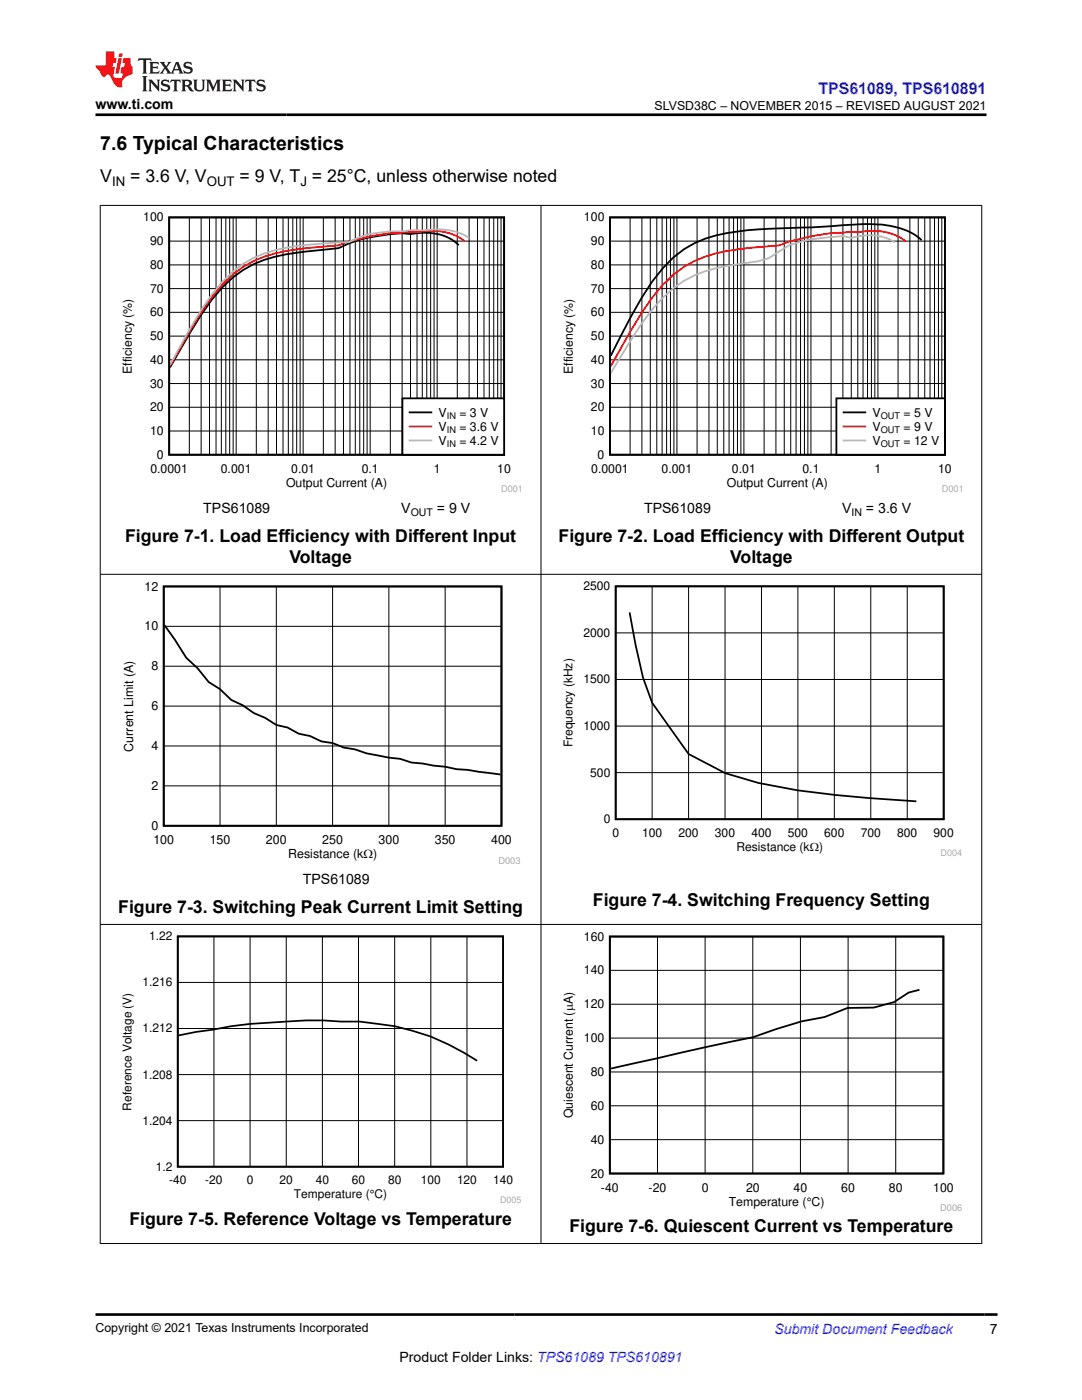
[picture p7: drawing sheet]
<svg xmlns="http://www.w3.org/2000/svg" width="216mm" height="279mm" viewBox="0 0 216 279" stroke-linecap="round" stroke-linejoin="round" font-family="sans-serif">
<path d="M33.8 43.4h66.8v47.4h-66.8zM91.5 48.9a9.6 9.6 0 0 0-8.3-2.4l-1.3 .2a28.4 28.4 0 0 0-12.3 1.9l-2.1 .9-4.2 .5a38.4 38.4 0 0 0-12.7 2.7 22.7 22.7 0 0 0-8.4 7.2 132.9 132.9 0 0 0-8.3 13.4" fill="none" stroke="#000" stroke-width=".36"/>
<g fill="none" stroke="#000" stroke-width=".2">
<path d="M33.8 57.6h66.8M33.8 52.9h66.8M33.8 48.1h66.8M37.8 43.4v47.4M40.1 43.4v47.4M41.8 43.4v47.4M43.1 43.4v47.4M44.2 43.4v47.4M45.1 43.4v47.4M45.8 43.4v47.4M46.5 43.4v47.4M47.1 43.4v47.4"/>
<path d="M51.1 43.4v47.4M53.5 43.4v47.4M55.2 43.4v47.4M56.5 43.4v47.4M57.5 43.4v47.4M58.4 43.4v47.4M59.2 43.4v47.4M59.9 43.4v47.4M60.5 43.4v47.4M64.5 43.4v47.4M66.9 43.4v47.4M68.5 43.4v47.4"/>
<path d="M69.8 43.4v47.4M70.9 43.4v47.4M71.8 43.4v47.4M72.6 43.4v47.4M73.3 43.4v47.4M73.9 43.4v47.4M77.9 43.4v47.4M80.2 43.4v47.4M81.9 43.4v47.4M83.2 43.4v47.4M84.3 43.4v47.4M85.2 43.4v47.4"/>
<path d="M85.9 43.4v47.4M86.6 43.4v47.4M87.2 43.4v47.4M91.2 43.4v47.4M93.6 43.4v47.4M95.3 43.4v47.4M96.6 43.4v47.4M97.6 43.4v47.4M98.5 43.4v47.4M99.3 43.4v47.4M100 43.4v47.4M33.8 76.5h66.8"/>
<path d="M33.8 71.8h66.8M33.8 67.1h66.8M33.8 62.3h66.8M33.8 86h66.8M33.8 81.3h66.8"/>
</g>
<path d="M92.8 48.2a10.1 10.1 0 0 0-7.6-2.1l-5 .3a39.3 39.3 0 0 0-12.7 2.6l-4.2 .3a37.1 37.1 0 0 0-12.7 2.8 22.9 22.9 0 0 0-8.4 7.3 131.2 131.2 0 0 0-8.3 13.7" fill="none" stroke="#f00" stroke-width=".36"/>
<path d="M93.6 47.5a11.9 11.9 0 0 0-8.4-1.6l-3.3 .1-1.7 .2a18.2 18.2 0 0 0-10.6 2.1l-6.3 .4a35.8 35.8 0 0 0-12.7 2.8 22.9 22.9 0 0 0-8.4 7.4 131.2 131.2 0 0 0-8.3 13.9" fill="none" stroke="#b8b8b8" stroke-width=".36"/>
<path d="M80.3 79.5h20.3v11.3h-20.3z" fill-rule="evenodd" fill="#fff"/>
<path d="M80.3 79.5h20.3v11.3h-20.3zM81.7 82.3h4.4" fill="none" stroke="#000" stroke-width=".36"/>
<path d="M81.7 85.1h4.4" fill="none" stroke="#f00" stroke-width=".36"/>
<path d="M81.7 87.9h4.4" fill="none" stroke="#b8b8b8" stroke-width=".36"/>
<path d="M111.9 42.4h80.1v55.9h-80.1z" fill-rule="evenodd" fill="#fff"/>
<path d="M121.7 43.4h66.8v47.4h-66.8zM183.9 47.9l-.1-.1a13.2 13.2 0 0 0-8.6-3 49.4 49.4 0 0 0-9.4 .3l-4 .3a119.8 119.8 0 0 0-16.9 1.1 20.3 20.3 0 0 0-12.6 7 66.6 66.6 0 0 0-8.5 13.7l-1.9 3.8" fill="none" stroke="#000" stroke-width=".36"/>
<g fill="none" stroke="#000" stroke-width=".2">
<path d="M121.7 57.6h66.9M121.7 52.9h66.9M121.7 48.1h66.9M125.7 43.4v47.4M128.1 43.4v47.4M129.8 43.4v47.4M131.1 43.4v47.4M132.1 43.4v47.4M133 43.4v47.4M133.8 43.4v47.4M134.5 43.4v47.4M135.1 43.4v47.4"/>
<path d="M139.1 43.4v47.4M141.5 43.4v47.4M143.1 43.4v47.4M144.4 43.4v47.4M145.5 43.4v47.4M146.4 43.4v47.4M147.2 43.4v47.4M147.8 43.4v47.4M148.4 43.4v47.4M152.5 43.4v47.4M154.8 43.4v47.4M156.5 43.4v47.4"/>
<path d="M157.8 43.4v47.4M158.8 43.4v47.4M159.7 43.4v47.4M160.5 43.4v47.4M161.2 43.4v47.4M161.8 43.4v47.4M165.8 43.4v47.4M168.2 43.4v47.4M169.9 43.4v47.4M171.2 43.4v47.4M172.2 43.4v47.4M173.1 43.4v47.4"/>
<path d="M173.9 43.4v47.4M174.6 43.4v47.4M175.2 43.4v47.4M179.2 43.4v47.4M181.6 43.4v47.4M183.2 43.4v47.4M184.5 43.4v47.4M185.6 43.4v47.4M186.5 43.4v47.4M187.3 43.4v47.4M187.9 43.4v47.4M121.7 76.5h66.9"/>
<path d="M121.7 71.8h66.9M121.7 67.1h66.9M121.7 62.3h66.9M121.7 86h66.9M121.7 81.3h66.9"/>
</g>
<path d="M180.7 48.2a10.1 10.1 0 0 0-7.6-2.1l-4.9 .3a39.3 39.3 0 0 0-12.7 2.6l-4.2 .3a37.1 37.1 0 0 0-12.7 2.8 22.9 22.9 0 0 0-8.5 7.3 131.2 131.2 0 0 0-8.2 13.7" fill="none" stroke="#f00" stroke-width=".36"/>
<path d="M178.6 48.4a10.2 10.2 0 0 0-8.7-.9l-1.7-.4a34.1 34.1 0 0 0-10.6 1.8l-4.2 2.6-2.1 .6-2.2 .3a31.7 31.7 0 0 0-12.6 3.6 28 28 0 0 0-8.5 8.6l-6.1 9.9" fill="none" stroke="#b8b8b8" stroke-width=".36"/>
<path d="M166.9 79.5h21.6v11.3h-21.6z" fill-rule="evenodd" fill="#fff"/>
<path d="M166.9 79.5h21.6v11.3h-21.6zM168.3 82.3h4.4" fill="none" stroke="#000" stroke-width=".36"/>
<path d="M168.3 85.1h4.4" fill="none" stroke="#f00" stroke-width=".36"/>
<path d="M168.3 87.9h4.4" fill="none" stroke="#b8b8b8" stroke-width=".36"/>
<path d="M24.2 116h79.6v56.4h-79.6z" fill-rule="evenodd" fill="#fff"/>
<path d="M32.7 117h67.4v47.8h-67.4zM32.8 124.8l2.1 2.9 2.3 3.6 2.2 2 2.2 2.8 2.3 1.4 2.2 2.2 2.3 1 2.2 1.6 2.3 .9 2.2 1.5 2.3 .5 2.2 1.2 2.3 .5 2.2 1.1 2.3 .3 2.2 .9 2.3 .4 2.2 .7 4.5 .9 2.2 .2 2.3 .8 6.7 .8 2.3 .5 2.2 .1 6.6 1" fill="none" stroke="#000" stroke-width=".36"/>
<path d="M43.9 117v47.8M55.1 117v47.8M66.4 117v47.8M77.6 117v47.8M88.8 117v47.8M32.7 133h67.4M32.7 125h67.4M32.7 156.8h67.4M32.7 148.9h67.4M32.7 140.9h67.4" fill="none" stroke="#000" stroke-width=".2"/>
<path d="M111.9 116h80.1v54.9h-80.1z" fill-rule="evenodd" fill="#fff"/>
<path d="M122.9 117h65.4v46.5h-65.4zM125.6 122.2l1.2 6.6 1.5 6.4 1.8 5.1 7.3 10.2 7.3 3.8 6.7 2 7.7 1.4 7.7 1 16 1.2" fill="none" stroke="#000" stroke-width=".35"/>
<path d="M130.1 117v46.5M137.4 117v46.5M144.7 117v46.5M151.9 117v46.5M159.2 117v46.5M166.5 117v46.5M173.8 117v46.5M181 117v46.5M122.9 135.6h65.4M122.9 126.3h65.4M122.9 154.2h65.4M122.9 144.9h65.4" fill="none" stroke="#000" stroke-width=".2"/>
<path d="M24 185.9h80v54.2h-80z" fill-rule="evenodd" fill="#fff"/>
<path d="M35.5 186.9h64.9v45.9h-64.9zM35.7 206.6l3.4-.6 3.4-.5a82.2 82.2 0 0 1 14.7-1.6l3.8-.3h3.5l3.5 .3a46.9 46.9 0 0 1 27.2 7.8" fill="none" stroke="#000" stroke-width=".35"/>
<path d="M35.5 196.1h64.9M42.7 186.9v45.9M49.9 186.9v45.9M57.1 186.9v45.9M64.3 186.9v45.9M71.5 186.9v45.9M78.8 186.9v45.9M86 186.9v45.9M93.2 186.9v45.9M35.5 214.5h64.9M35.5 205.3h64.9M35.5 223.6h64.9" fill="none" stroke="#000" stroke-width=".2"/>
<path d="M111.9 185.9h80.1v55.8h-80.1z" fill-rule="evenodd" fill="#fff"/>
<path d="M121.7 186.9h66.5v47.3h-66.5zM183.5 197.5l-2.2 .6-2.9 1.9-4 1.1-5.3 .1-4.5 1.8-4.6 .8-5.1 1.6-4.6 1.6-9.6 2-18.8 4.2" fill="none" stroke="#000" stroke-width=".36"/>
<g fill="none" stroke="#000" stroke-width=".2">
<path d="M19.9 41h176.1M20 40.9v207.3M107.9 40.9v207.3M195.9 40.9v207.3M19.9 114.6h176.1M19.9 184.5h176.1M121.7 193.7h66.6M131.2 186.9v47.3M140.7 186.9v47.3M150.2 186.9v47.3M159.7 186.9v47.3M169.2 186.9v47.3"/>
<path d="M178.7 186.9v47.3M121.7 213.9h66.6M121.7 207.2h66.6M121.7 200.4h66.6M121.7 227.4h66.6M121.7 220.7h66.6M19.9 248.2h176.1"/>
</g>
<path d="M27.7 11.6l-.2 .6 .5-.2h.6v.1v2.2l-.2 .4h1l-.2-.4v-2.2v-.1h.5l.5 .2-.1-.6zM29.8 12.4l.2 .3v1.6l-.2 .4h1.9l.1-.6a1.08 1.08 0 0 1-1.3 .2v-.7h.6l.4 .2v-.7l-.4 .2h-.6v-.5l.2-.2a1 1 0 0 1 1 .3l-.1-.5zM31.8 12.4l1 1.1-1 1.2h.9l-.2-.2 .4-.8 .5 .8-.2 .2h1.6l-.2-.2 .1-.5h1l.1 .5-.1 .2h.9l-.2-.4-.8-1.9h-.5l-1 2.1-.8-1.1 .9-1h-.8l.2 .2-.5 .6-.3-.6 .1-.2zM35.2 12.8l.4 1h-.8zM36.8 12.5a.65 .65 0 0 0-.2 .7 .65 .65 0 0 0 .6 .5l.7 .1 .1 .3a.79 .79 0 0 1-.7 .4 .79 .79 0 0 1-.7-.5l.1 .7 .2-.1a.93 .93 0 0 0 1.1 0 .93 .93 0 0 0 .4-.9 1.46 1.46 0 0 0-1.2-.6l-.1-.3a1.09 1.09 0 0 1 1.2 .2l-.2-.6-.1 .1-.6-.2zM28.4 15.2l.2 .4v2.2l-.2 .4h1l-.2-.4v-2.2l.2-.4zM29.6 15.9l.2 .4v1.5l-.2 .4h.8l-.3-.4v-1.3l1.7 1.8v-2l.2-.4h-.8l.2 .2 .1 1.1-1.2-1.3zM32.3 16a.65 .65 0 0 0-.2 .8 .65 .65 0 0 0 .7 .4l.6 .2 .1 .2a.79 .79 0 0 1-.7 .4 .79 .79 0 0 1-.7-.5l.1 .7 .2-.1a.93 .93 0 0 0 1.1 .1 .93 .93 0 0 0 .4-1 1.46 1.46 0 0 0-1.2-.5l-.1-.4a1.09 1.09 0 0 1 1.2 .2l-.2-.6-.1 .1-.6-.1zM34.1 15.9l-.1 .6a.63 .63 0 0 1 .7-.3l.1 1.6-.3 .4h1l-.2-.4v-1.6a.66 .66 0 0 1 .8 .3l-.1-.6zM36.2 15.9l.2 .4v1.5l-.2 .4h.9l-.2-.2v-.7h.5l.1 .2a.79 .79 0 0 0 1.2 .6l-1-.9a.61 .61 0 0 0 .6-.6 .61 .61 0 0 0-.5-.7zM36.9 16.2h.2a.47 .47 0 0 1 .5 .1 .47 .47 0 0 1 .1 .5l-.2 .1-.6 .1zM38.5 15.9l.2 .2a2.27 2.27 0 0 0 .4 2 1.04 1.04 0 0 0 1.7-.7v-1.3l.2-.2h-.8l.2 .4v1.1a.6 .6 0 0 1-.6 .6 .6 .6 0 0 1-.6-.6v-1.1l.3-.4zM41.1 15.9l.2 .4v1.5l-.2 .4h.7l-.2-.4v-1.4l.9 1.9 .8-1.9v1.4l-.2 .4h1l-.3-.4v-1.5l.3-.4h-.8l-.7 1.5-.7-1.5zM44.3 15.9l.2 .4v1.5l-.2 .4h1.9l.1-.6a1.09 1.09 0 0 1-1.3 .2v-.7h.6l.4 .2v-.6l-.4 .2h-.6v-.6l.2-.1a1.01 1.01 0 0 1 1 .3l-.1-.6zM46.4 15.9l.3 .4v1.5l-.3 .4h.8l-.2-.4v-1.3l1.6 1.8v-2l.2-.4h-.7l.2 .2v1.1l-1.2-1.3zM49 15.9l-.1 .6a.63 .63 0 0 1 .8-.3v1.6l-.3 .4h1l-.2-.4v-1.6a.66 .66 0 0 1 .8 .3l-.1-.6zM51.4 16a.65 .65 0 0 0-.2 .8 .65 .65 0 0 0 .6 .4l.6 .2 .2 .2a.79 .79 0 0 1-.8 .4 .79 .79 0 0 1-.6-.5l.1 .7 .2-.1a.93 .93 0 0 0 1 .1 .93 .93 0 0 0 .5-1 1.46 1.46 0 0 0-1.3-.5l-.1-.4a1.09 1.09 0 0 1 1.3 .2l-.2-.6-.2 .1-.5-.1z" fill="#231f20"/>
<path d="M21.1 10.3v2.7h-2.1l.1 .4 .9 1a.95 .95 0 0 0 .9 .9 .59 .59 0 0 1 .6-.4 .59 .59 0 0 1 .5 .3l.4 .8a1.59 1.59 0 0 0 2.1 1.4 1.61 1.61 0 0 1 1-2.3l1-.3-.1-1.5a1.59 1.59 0 0 1-.4-1.7h-1.4l-.2 .9h.5l-.1 .9h-.5l-.2 .9v.3l.4 .1-.2 .9h-.6a.73 .73 0 0 1-1.1-.7l.3-1.5h-.5l.2-.9h.5l.2-.9h-.5v-1.3zM23.6 11.6l-.6 3.1h.7l.6-3.1zM23.8 10.7l-.1 .6h.7l.1-.6z" fill="#ed1c24"/>
<path d="M19 22.9h177.8M19 262.3h180" fill="none" stroke="#000" stroke-width=".53"/>
<text font-size="3.9" x="20" y="29.9">7.6 Typical Characteristics</text>
<g font-size="3.5">
<text x="20" y="36.4">V</text>
<text x="26" y="36.4">= 3.6 V, V</text>
<text x="47.8" y="36.4">= 9 V, T = 25°C, unless otherwise noted</text>
<text x="25" y="108.2">Figure 7-1. Load Efficiency with Different Input</text>
<text x="57.7" y="112.4">Voltage</text>
<text x="111.5" y="108.2">Figure 7-2. Load Efficiency with Different Output</text>
<text x="145.7" y="112.4">Voltage</text>
<text x="23.6" y="182.3">Figure 7-3. Switching Peak Current Limit Setting</text>
<text x="118.3" y="180.8">Figure 7-4. Switching Frequency Setting</text>
<text x="25.8" y="244.4">Figure 7-5. Reference Voltage vs Temperature</text>
<text x="113.6" y="246">Figure 7-6. Quiescent Current vs Temperature</text>
</g>
<text font-size="3.2" fill="#00f" x="163.3" y="18.7">TPS61089, TPS610891</text>
<g font-size="2.8">
<text x="19" y="21.8">www.ti.com</text>
<text x="40.6" y="102.3">TPS61089</text>
<text x="80.1" y="102.3">V</text>
<text x="87.2" y="102.3">= 9 V</text>
<text x="128.5" y="102.3">TPS61089</text>
<text x="168" y="102.3">V</text>
<text x="172.8" y="102.3">= 3.6 V</text>
<text x="60.4" y="176.4">TPS61089</text>
<text x="197.5" y="266.1">7</text>
<text x="79.7" y="271.7">Product Folder Links: TPS61089 TPS610891</text>
</g>
<text font-size="2.8" fill="#00f" x="154.5" y="266.2">Submit Document Feedback</text>
<g font-size="2.6">
<text x="22.4" y="37.1">IN</text>
<text x="41.2" y="37.1">OUT</text>
<text x="59.9" y="37.1">J</text>
</g>
<g font-size="2.5">
<text x="130.6" y="21.9">SLVSD38C – NOVEMBER 2015 – REVISED AUGUST 2021</text>
<text x="28.6" y="44.2">100</text>
<text x="116.5" y="44.2">100</text>
<text x="29.9" y="53.7">80</text>
<text x="29.9" y="48.9">90</text>
<text x="117.9" y="53.7">80</text>
<text x="117.9" y="48.9">90</text>
<text x="29.9" y="58.4">70</text>
<text x="117.9" y="58.4">70</text>
<text x="29.9" y="63.1">60</text>
<text x="117.9" y="63.1">60</text>
<text x="29.9" y="67.9">50</text>
<text x="117.9" y="67.9">50</text>
<text x="26.3" y="74.6" transform="rotate(-90 26.3 74.6)">Efficiency (%)</text>
<text x="29.9" y="77.3">30</text>
<text x="29.9" y="72.6">40</text>
<text x="114.3" y="74.6" transform="rotate(-90 114.3 74.6)">Efficiency (%)</text>
<text x="117.9" y="77.3">30</text>
<text x="117.9" y="72.6">40</text>
<text x="29.9" y="82.1">20</text>
<text x="87.5" y="83.2">V</text>
<text x="91.7" y="83.2">= 3 V</text>
<text x="117.9" y="82.1">20</text>
<text x="174.1" y="83.2">V</text>
<text x="180.3" y="83.2">= 5 V</text>
<text x="29.9" y="86.8">10</text>
<text x="87.5" y="86">V</text>
<text x="87.5" y="88.8">V</text>
<text x="91.7" y="86">= 3.6 V</text>
<text x="91.7" y="88.8">= 4.2 V</text>
<text x="117.9" y="86.8">10</text>
<text x="174.1" y="86">V</text>
<text x="174.1" y="88.8">V</text>
<text x="180.3" y="86">= 9 V</text>
<text x="180.3" y="88.8">= 12 V</text>
<text x="30" y="94.4">0.0001</text>
<text x="31.3" y="91.6">0</text>
<text x="44.1" y="94.4">0.001</text>
<text x="58.1" y="94.4">0.01</text>
<text x="72.2" y="94.4">0.1</text>
<text x="86.5" y="94.4">1</text>
<text x="99.2" y="94.4">10</text>
<text x="118" y="94.4">0.0001</text>
<text x="119.3" y="91.6">0</text>
<text x="132" y="94.4">0.001</text>
<text x="146.1" y="94.4">0.01</text>
<text x="160.1" y="94.4">0.1</text>
<text x="174.5" y="94.4">1</text>
<text x="187.2" y="94.4">10</text>
<text x="57.1" y="97.2">Output Current (A)</text>
<text x="145" y="97.2">Output Current (A)</text>
<text x="28.8" y="117.8">12</text>
<text x="28.8" y="125.8">10</text>
<text x="30.2" y="133.8">8</text>
<text x="30.2" y="141.7">6</text>
<text x="26.5" y="150" transform="rotate(-90 26.5 150)">Current Limit (A)</text>
<text x="30.2" y="149.7">4</text>
<text x="30.2" y="157.6">2</text>
<text x="30.2" y="165.6">0</text>
<text x="30.6" y="168.4">100</text>
<text x="41.8" y="168.4">150</text>
<text x="53.1" y="168.4">200</text>
<text x="57.5" y="171.3">Resistance (k:)</text>
<text x="64.3" y="168.4">250</text>
<text x="75.5" y="168.4">300</text>
<text x="86.8" y="168.4">350</text>
<text x="98" y="168.4">400</text>
<text x="116.5" y="187.7">160</text>
<text x="116.5" y="194.5">140</text>
<text x="116.5" y="201.2">120</text>
<text x="116.5" y="208">100</text>
<text x="117.9" y="214.7">80</text>
<text x="117.9" y="221.5">60</text>
<text x="114.3" y="223.2" transform="rotate(-90 114.3 223.2)">Quiescent Current (PA)</text>
<text x="117.9" y="228.2">40</text>
<text x="117.9" y="235">20</text>
<text x="119.9" y="237.8">-40</text>
<text x="129.4" y="237.8">-20</text>
<text x="140" y="237.8">0</text>
<text x="148.9" y="237.8">20</text>
<text x="158.4" y="237.8">40</text>
<text x="167.9" y="237.8">60</text>
<text x="177.4" y="237.8">80</text>
<text x="186.2" y="237.8">100</text>
<text x="145.4" y="240.6">Temperature (°C)</text>
<text x="19" y="265.9">Copyright © 2021 Texas Instruments Incorporated</text>
</g>
<g font-size="2.4">
<text x="116.4" y="117.8">2500</text>
<text x="116.4" y="127.1">2000</text>
<text x="116.4" y="136.4">1500</text>
<text x="114.2" y="149.1" transform="rotate(-90 114.2 149.1)">Frequency (kHz)</text>
<text x="116.4" y="145.7">1000</text>
<text x="117.8" y="155">500</text>
<text x="120.5" y="164.3">0</text>
<text x="122.2" y="167">0</text>
<text x="128.1" y="167">100</text>
<text x="135.4" y="167">200</text>
<text x="142.7" y="167">300</text>
<text x="149.9" y="167">400</text>
<text x="157.2" y="167">500</text>
<text x="164.5" y="167">600</text>
<text x="171.8" y="167">700</text>
<text x="179" y="167">800</text>
<text x="186.3" y="167">900</text>
<text x="147" y="169.8">Resistance (k:)</text>
<text x="29.8" y="187.7">1.22</text>
<text x="28.5" y="196.9">1.216</text>
<text x="28.5" y="206">1.212</text>
<text x="28.5" y="215.2">1.208</text>
<text x="26.3" y="221.6" transform="rotate(-90 26.3 221.6)">Reference Voltage (V)</text>
<text x="28.5" y="224.4">1.204</text>
<text x="31.1" y="233.6">1.2</text>
<text x="33.8" y="236.3">-40</text>
<text x="41" y="236.3">-20</text>
<text x="49.2" y="236.3">0</text>
<text x="55.8" y="236.3">20</text>
<text x="58.6" y="239.1">Temperature (°C)</text>
<text x="63" y="236.3">40</text>
<text x="70.2" y="236.3">60</text>
<text x="77.4" y="236.3">80</text>
<text x="84" y="236.3">100</text>
<text x="91.2" y="236.3">120</text>
<text x="98.4" y="236.3">140</text>
</g>
<g font-size="2.1">
<text x="81.9" y="102.9">OUT</text>
<text x="169.9" y="102.9">IN</text>
</g>
<text font-size="1.9" fill="#a8a8a8" x="99.4" y="172.4">D003</text>
<g font-size="1.8">
<text x="89.1" y="83.6">IN</text>
<text x="175.7" y="83.6">OUT</text>
<text x="89.1" y="86.4">IN</text>
<text x="89.1" y="89.2">IN</text>
<text x="175.7" y="86.4">OUT</text>
<text x="175.7" y="89.2">OUT</text>
</g>
<g font-size="1.8" fill="#a8a8a8">
<text x="100" y="98.2">D001</text>
<text x="187.9" y="98.2">D001</text>
<text x="187.7" y="170.8">D004</text>
<text x="99.8" y="240.1">D005</text>
<text x="187.6" y="241.7">D006</text>
</g>
</svg>
